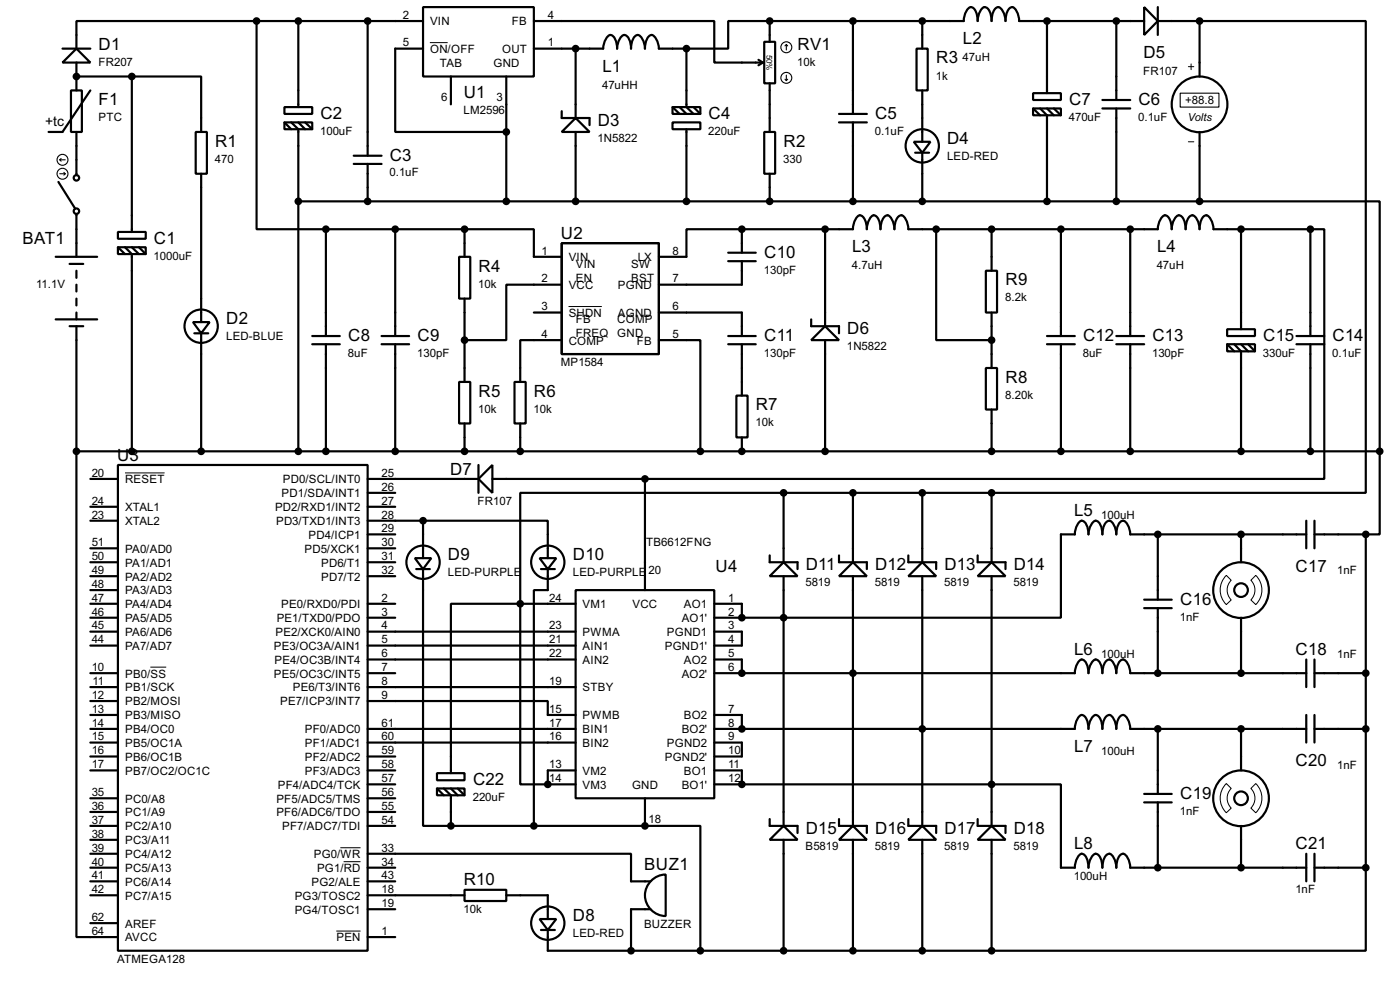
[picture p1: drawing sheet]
<svg xmlns="http://www.w3.org/2000/svg" width="256mm" height="180mm" viewBox="0 0 256 180" stroke-linecap="round" stroke-linejoin="round" font-family="sans-serif">
<g fill="none" stroke="#000" stroke-width=".4">
<path d="M11.5 8.9h5.1M13 16.6h2v7.6h-2zM14 8.9l2.6 2.6h-5.1zM14 11.5v5.1M14 14h10.2M16.6 16.6l-5.1 7.6h-2.6M24.2 14h12.7v10.2M24.2 14v28.5M47 3.9h-33v5M47 3.9v38.1h12.7M47 3.9h30.5M52.1 19.6h5.1v1.3h-5.1z"/>
<path d="M54.7 3.9v15.7M67.4 3.9v24.6M77.5 1.3h20.3v12.7h-20.3zM77.5 8.9h-5.1v15.3h20.4M82.6 14v5.1M92.8 14v22.9M97.8 3.9h33.1v7.6h8.9M97.8 8.9h12.7a2.66 2.66 0 0 1 1.3-2.5 2.27 2.27 0 0 1 1.3 2.5 2.58 2.58 0 0 1 1.3-2.5 2.27 2.27 0 0 1 1.2 2.5 2.27 2.27 0 0 1 1.3-2.5 2.58 2.58 0 0 1 1.3 2.5 2.27 2.27 0 0 1 1.2-2.5 2.66 2.66 0 0 1 1.3 2.5h5.1M105.5 8.9v12.7M123.2 19.6h5.1v1.3h-5.1zM123.2 19.6l1.3 1.3M124.5 19.6l1.3 1.3"/>
<path d="M125.8 8.9v10.7l1.3 1.3M127.1 19.6l1.2 1.3M139 11l.8 .5M139.8 11.5l-.8 .5M140 7.7h2v7.6h-2zM141 3.9h-7.6v5h-7.6M141 3.9h35.6a2.61 2.61 0 0 1 1.3-2.6 1.47 1.47 0 0 1 1 1.3l.2 1.3a2.68 2.68 0 0 1 1.3-2.6 1.47 1.47 0 0 1 1.1 1.3l.2 1.3a3.2 3.2 0 0 1 .8-2.5 .89 .89 0 0 1 1.2 .7l.4 1.1 .1 .7a3.2 3.2 0 0 1 .9-2.5 .86 .86 0 0 1 1.2 .7l.3 1.1 .1 .7h22.9M141 3.9v3.8M141 15.3v8.9M156.3 3.9v17M167.9 8.9h2.1v7.7h-2.1zM169 3.9v5"/>
<path d="M169 16.6v9.4M189.3 17.1h5.1v1.2h-5.1zM189.3 19.9h5.1v1.2h-5.1zM189.3 19.9l1.3 1.2M190.6 19.9l1.2 1.2v15.8M191.8 3.9v13.2M191.8 19.9l1.3 1.2M193.1 19.9l1.3 1.2M202 19.9h5.1M202 18.3h5.1M204.5 3.9v14.4M204.5 19.9v17"/>
<path d="M209.6 1.3l2.5 2.6-2.5 2.5zM212.1 3.9h7.7M212.1 1.3v5.1M219.8 3.9h30.4v86.3h-68.5M219.8 3.9v10.1M10.7 33.3l3.1 4.9M14 24.2v7.9M14 39.2v7.8M35.9 24.2h2v7.6h-2zM36.9 31.8v27.2M52.1 22.4h5.1v1.3h-5.1zM52.1 22.4l1.3 1.3"/>
<path d="M53.4 22.4l1.3 1.3v58.9M54.7 36.9h165.1M54.7 22.4l1.2 1.3M55.9 22.4l1.3 1.3M64.8 30h5.1M64.8 28.5h5.1M67.4 30v6.9M102.9 20.4v1.2h5.1v1.3M105.5 21.6l2.5 2.6h-5.1zM105.5 24.2v12.7M123.2 22.4h5.1v1.3h-5.1zM125.8 23.7v13.2"/>
<path d="M140 24.2h2v7.6h-2zM141 31.8v5.1M153.7 22.4h5.1M153.7 20.9h5.1M156.3 22.4v14.5M167.4 26h3.1l-1.5 2zM167.7 28h2.5M169 28v8.9M219.8 36.9h33v45.7M219.8 24.2v12.7M10.2 47h7.6M10.2 58.5h7.6"/>
<path d="M12.8 48.3h2.5M12.8 59.7h2.5M14 49.6v1.3M14 52.1v1.3M14 54.7v1.2M14 57.2v1.3M14 59.7v22.9M21.6 42.5h5.1v1.2h-5.1zM21.6 45.3h5.1v1.2h-5.1zM21.6 45.3l1.3 1.2M22.9 45.3l1.3 1.2v36.1M24.2 45.3l1.3 1.2"/>
<path d="M25.5 45.3l1.2 1.2M35.4 59h3l-1.5 2zM59.7 42v19.5M59.7 42h25.4M72.4 42v19.5M84.1 47h2.1v7.7h-2.1zM85.1 42h12.7v5h5.1M85.1 42v5M85.1 54.7v15.2M97.8 57.2h5.1M102.9 44.5h17.8v20.3h-17.8zM102.9 52.1h-10.1v10.2h-7.7"/>
<path d="M120.7 57.2h15.2v4.3M133.4 47.8h5.1M133.4 46.3h5.1M135.9 42h-10.1v5h-5.1M135.9 42h20.4a2.68 2.68 0 0 1 1.2-2.6 2.33 2.33 0 0 1 1.3 2.6 2.68 2.68 0 0 1 1.3-2.6 1.47 1.47 0 0 1 1 1.3l.2 1.3a2.33 2.33 0 0 1 1.3-2.6 2.68 2.68 0 0 1 1.3 2.6 3.1 3.1 0 0 1 .9-2.5 .88 .88 0 0 1 1.2 .7l.3 1.1 .1 .7h45.7a2.7 2.7 0 0 1 1.3-2.6 1.47 1.47 0 0 1 1.1 1.3l.2 1.3a2.61 2.61 0 0 1 1.3-2.6 1.47 1.47 0 0 1 1 1.3l.2 1.3a3.2 3.2 0 0 1 .9-2.5 .9 .9 0 0 1 1.2 .7l.4 1.1 .1 .7a3.2 3.2 0 0 1 .8-2.5 .89 .89 0 0 1 1.2 .7l.4 1.1 .1 .7h17.8M135.9 47.8v4.3h-15.2M135.9 42v4.3M148.6 58.5v1.2h5.1v1.3M151.2 59.7l2.5 2.6h-5.1zM151.2 42v17.7M171.5 42v20.3h10.2M180.6 49.6h2.1v7.6h-2.1z"/>
<path d="M181.7 42v7.6M181.7 57.2v10.2M194.4 42v19.5M207.1 42v19.5M227.4 42v18.3M240.1 42h2.5v45.7h-124.4M240.1 42v19.5M35.6 61h2.6M36.9 61v21.6M57.2 63h5.1M57.2 61.5h5.1M59.7 63v19.6"/>
<path d="M69.9 63h5.1M69.9 61.5h5.1M72.4 63v19.6M84.1 69.9h2.1v7.6h-2.1zM85.1 77.5v5.1M94.3 69.9h2v7.6h-2zM95.3 77.5v5.1M102.9 62.3h-7.6v7.6M120.7 62.3h7.6v20.3M133.4 63h5.1M133.4 61.5h5.1M134.9 72.4h2.1v7.7h-2.1z"/>
<path d="M135.9 63v9.4M151.2 62.3v20.3M180.6 67.4h2.1v7.6h-2.1zM181.7 75v7.6M191.8 63h5.1M191.8 61.5h5.1M194.4 63v19.6M204.5 63h5.1M204.5 61.5h5.1M207.1 63v19.6M224.8 60.3h5.1v1.2h-5.1zM224.8 63h5.1v1.3h-5.1z"/>
<path d="M224.8 63l1.3 1.3M226.1 63l1.3 1.3v18.3M227.4 63l1.3 1.3M228.7 63l1.2 1.3M237.5 63h5.1M237.5 61.5h5.1M240.1 63v19.6M14 82.6v88.9h7.6M14 82.6h238.8M16.6 87.7h5M16.6 95.3h5M16.6 92.8h5"/>
<path d="M21.6 85.1h45.8v88.9h-45.8zM67.4 97.8h5M67.4 87.7h20.3M67.4 90.2h5M67.4 95.3h10.1M67.4 92.8h5M77.5 95.3h22.9v6.9M77.5 95.3v6.9M87.7 85.1v5.1M90.2 85.1v5.1l-2.5-2.5zM90.2 87.7h28M118.2 87.7v20.3"/>
<path d="M135.9 80.1v2.5M143.6 90.2h-48.3v20.3M143.6 90.2v12.7M143.6 90.2h38.1M156.3 90.2v12.7M169 90.2v12.7M181.7 90.2v12.7M212.1 97.8v12M227.4 97.8v5.1M239.3 97.8h-32.2a2.58 2.58 0 0 0-1.3-2.5 2.27 2.27 0 0 0-1.3 2.5 2.65 2.65 0 0 0-1.2-2.5 2.24 2.24 0 0 0-1.3 2.5 2.27 2.27 0 0 0-1.3-2.5 2.66 2.66 0 0 0-1.3 2.5 2.27 2.27 0 0 0-1.2-2.5 2.65 2.65 0 0 0-1.3 2.5h-2.5v15.3h-63.5M239.3 95.3v5.1M240.8 97.8h9.4"/>
<path d="M240.8 95.3v5.1M250.2 97.8v61M252.8 82.6v15.2h-2.6M16.6 110.5h5M16.6 115.6h5M16.6 118.2h5M16.6 113.1h5M16.6 100.4h5M16.6 102.9h5M16.6 105.5h5M16.6 108h5M67.4 110.5h5"/>
<path d="M67.4 115.6h38.1M67.4 118.2h38.1M67.4 113.1h5M67.4 100.4h5M67.4 102.9h5M67.4 105.5h5M76 102.2h3l-1.5 2zM76.3 104.2h2.5M77.5 104.2v47h5.1M95.3 110.5v33.1h5.1M95.3 110.5h-12.7v31M95.3 110.5h10.2"/>
<path d="M98.9 102.2h3l-1.5 2zM99.1 104.2h2.6M100.4 104.2v3.8h-2.6v43.2M105.5 108h25.4v38.1h-25.4zM130.9 110.5h5v2.6M130.9 115.6h5v2.6h-5M141 101.7v1.2h5.1v1.3M143.6 102.9l2.5 2.6h-5.1zM143.6 105.5v45.7M153.7 101.7v1.2h5.1v1.3M156.3 102.9l2.5 2.6h-5.1zM156.3 105.5v45.7"/>
<path d="M166.4 105.5l2.6-2.6 2.5 2.6zM166.4 101.7v1.2h5.1v1.3M169 105.5v45.7M179.1 105.5l2.6-2.6 2.5 2.6zM179.1 101.7v1.2h5.1v1.3M181.7 105.5v45.7M209.6 111.3h5.1M209.6 109.8h5.1M212.1 111.3v11.9M227.4 113.1v10.1M16.6 133.4h5M16.6 123.2h5"/>
<path d="M16.6 125.8h5M16.6 135.9h5M16.6 128.3h5M16.6 130.9h5M16.6 138.5h5M67.4 128.3h33v2.6h5.1M67.4 133.4h38.1M67.4 123.2h5M67.4 120.7h38.1M67.4 125.8h38.1M67.4 135.9h38.1M67.4 138.5h5"/>
<path d="M130.9 123.2h66a2.65 2.65 0 0 1 1.3-2.5 2.27 2.27 0 0 1 1.2 2.5 2.66 2.66 0 0 1 1.3-2.5 2.27 2.27 0 0 1 1.3 2.5 2.24 2.24 0 0 1 1.3-2.5 2.65 2.65 0 0 1 1.2 2.5 2.27 2.27 0 0 1 1.3-2.5 2.58 2.58 0 0 1 1.3 2.5h32.2M130.9 133.4h66a2.68 2.68 0 0 1 1.3-2.5 1.47 1.47 0 0 1 1 1.3l.2 1.2a2.7 2.7 0 0 1 1.3-2.5 1.47 1.47 0 0 1 1.1 1.3l.2 1.2a3.1 3.1 0 0 1 .9-2.5 .88 .88 0 0 1 1.2 .7l.3 1.2 .1 .6a3.2 3.2 0 0 1 .9-2.5 .9 .9 0 0 1 1.2 .7l.4 1.2 .1 .6h32.2M130.9 120.7h5v2.5M130.9 130.9h5v2.5M130.9 135.9h5v2.6h-5M212.1 133.4v11.9M227.4 133.4v7.6M239.3 120.7v5.1M239.3 130.9v5M240.8 133.4h9.4M240.8 123.2h9.4M240.8 120.7v5.1"/>
<path d="M240.8 130.9v5M16.6 158.8h5M16.6 151.2h5M16.6 141h5M16.6 156.3h5M16.6 146.1h5M16.6 148.6h5M16.6 153.7h5M67.4 156.3h48.2v5h3.6M67.4 158.8h5M67.4 143.6h5M67.4 151.2h5"/>
<path d="M67.4 141h5M67.4 146.1h5M67.4 148.6h5M80.1 141.5h5v1.3h-5zM80.1 144.3h5v1.3h-5zM80.1 144.3l1.2 1.3M81.3 144.3l1.3 1.3v5.6M82.6 151.2h35.6M82.6 144.3l1.3 1.3M83.9 144.3l1.2 1.3M100.4 143.6h5.1M105.5 141h-5.1v2.6"/>
<path d="M118.2 151.2h10.1v22.8M118.2 146.1v5.1M130.9 143.6h63.5v15.2h2.5a2.68 2.68 0 0 1 1.3-2.5 1.47 1.47 0 0 1 1 1.3l.2 1.2a2.7 2.7 0 0 1 1.3-2.5 1.47 1.47 0 0 1 1.1 1.3l.2 1.2a3.1 3.1 0 0 1 .9-2.5 .88 .88 0 0 1 1.2 .7l.3 1.2 .1 .6a3.2 3.2 0 0 1 .9-2.5 .9 .9 0 0 1 1.2 .7l.4 1.2 .1 .6h32.2M130.9 141h5v2.6M141 149.9v1.3h5.1v1.3M143.6 151.2l2.5 2.5h-5.1zM143.6 153.7v20.3M153.7 149.9v1.3h5.1v1.3M156.3 151.2l2.5 2.5h-5.1zM156.3 153.7v20.3M166.4 149.9v1.3h5.1v1.3M169 151.2l2.5 2.5h-5.1z"/>
<path d="M169 153.7v20.3M179.1 149.9v1.3h5.1v1.3M181.7 151.2l2.5 2.5h-5.1zM181.7 153.7v20.3M209.6 146.9h5.1M209.6 145.3h5.1M212.1 146.9v11.9M227.4 151.2v7.6M239.3 156.3v5M240.8 158.8h9.4M240.8 156.3v5M250.2 158.8v15.2h-68.5"/>
<path d="M16.6 163.9h5M16.6 161.3h5M16.6 169h5M67.4 163.9h17.7M67.4 166.4h5M67.4 161.3h5M67.4 171.5h5M85.1 162.9h7.7v2h-7.7zM92.8 163.9h7.6v4.3M98.9 168.2h3l-1.5 2zM99.1 170.2h2.6M100.4 170.2v3.8h81.3"/>
<path d="M119.2 166.4h-3.6v7.6M119.3 161.2a3.8 3.8 0 0 1 2.7-1.1v7.6a3.8 3.8 0 0 1-3.5-2.4 3.8 3.8 0 0 1 .8-4.1z"/>
<circle cx="219.7" cy="19.1" r="5.1"/>
<circle cx="14" cy="32.6" r=".5"/>
<circle cx="14" cy="38.7" r=".5"/>
<circle cx="168.9" cy="26.7" r="3.1"/>
<circle cx="36.8" cy="59.7" r="3.1"/>
<circle cx="77.5" cy="102.9" r="3.1"/>
<circle cx="100.3" cy="102.9" r="3.1"/>
<circle cx="227.3" cy="108" r="5.1"/>
<circle cx="227.3" cy="108" r="1.25"/>
<circle cx="227.3" cy="146.1" r="5.1"/>
<circle cx="227.3" cy="146.1" r="1.25"/>
<circle cx="100.3" cy="169" r="3.1"/>
</g>
<g fill="#000">
<circle cx="14" cy="14" r=".2"/>
<circle cx="141" cy="3.9" r=".2"/>
<circle cx="135.9" cy="42" r=".2"/>
<circle cx="135.9" cy="82.6" r=".2"/>
<circle cx="135.9" cy="113.1" r=".2"/>
<circle cx="135.9" cy="133.4" r=".2"/>
<circle cx="135.9" cy="123.2" r=".2"/>
<circle cx="100.4" cy="143.6" r=".2"/>
<circle cx="118.2" cy="151.2" r=".2"/>
<circle cx="135.9" cy="143.6" r=".2"/>
</g>
<g fill="none" stroke="#000" stroke-width=".2">
<path d="M143.8 14.5l.3 .3M144.1 8.2v1M144.1 13.8v1M144.1 8.2l.2 .2M144.1 8.2l-.3 .2M144.3 14.5l-.2 .3M216.2 17.1h7.1v2.5h-7.1zM11 31.8h1M11 29.3l.2 .2M11 29.3h1M11.2 29l-.2 .3M11.7 31.6l.3 .2"/>
<path d="M12 31.8l-.3 .3"/>
<circle cx="144" cy="8.7" r="1"/>
<circle cx="144" cy="14.3" r="1"/>
<circle cx="11.4" cy="31.8" r="1"/>
<circle cx="11.4" cy="29.3" r="1"/>
</g>
<g fill="#000" stroke="#000" stroke-width=".4">
<circle cx="14" cy="14" r=".5"/>
<circle cx="24.1" cy="14" r=".5"/>
<circle cx="47" cy="3.9" r=".5"/>
<circle cx="54.6" cy="3.9" r=".5"/>
<circle cx="67.3" cy="3.9" r=".5"/>
<circle cx="105.4" cy="8.9" r=".5"/>
<circle cx="125.7" cy="8.9" r=".5"/>
<circle cx="141" cy="3.9" r=".5"/>
<circle cx="156.2" cy="3.9" r=".5"/>
<circle cx="168.9" cy="3.9" r=".5"/>
<circle cx="191.8" cy="3.9" r=".5"/>
<circle cx="204.5" cy="3.9" r=".5"/>
<circle cx="219.7" cy="3.9" r=".5"/>
<circle cx="54.6" cy="36.9" r=".5"/>
<circle cx="67.3" cy="36.9" r=".5"/>
<circle cx="92.7" cy="24.2" r=".5"/>
<circle cx="92.7" cy="36.9" r=".5"/>
<circle cx="105.4" cy="36.9" r=".5"/>
<circle cx="125.7" cy="36.9" r=".5"/>
<circle cx="141" cy="36.9" r=".5"/>
<circle cx="156.2" cy="36.9" r=".5"/>
<circle cx="168.9" cy="36.9" r=".5"/>
<circle cx="191.8" cy="36.9" r=".5"/>
<circle cx="204.5" cy="36.9" r=".5"/>
<circle cx="219.7" cy="36.9" r=".5"/>
<circle cx="59.7" cy="42" r=".5"/>
<circle cx="72.4" cy="42" r=".5"/>
<circle cx="85.1" cy="42" r=".5"/>
<circle cx="135.9" cy="42" r=".5"/>
<circle cx="151.1" cy="42" r=".5"/>
<circle cx="171.5" cy="42" r=".5"/>
<circle cx="181.6" cy="42" r=".5"/>
<circle cx="194.3" cy="42" r=".5"/>
<circle cx="207" cy="42" r=".5"/>
<circle cx="227.3" cy="42" r=".5"/>
<circle cx="240" cy="42" r=".5"/>
<circle cx="85.1" cy="62.3" r=".5"/>
<circle cx="181.6" cy="62.3" r=".5"/>
<circle cx="14" cy="82.6" r=".5"/>
<circle cx="24.1" cy="82.6" r=".5"/>
<circle cx="36.8" cy="82.6" r=".5"/>
<circle cx="54.6" cy="82.6" r=".5"/>
<circle cx="59.7" cy="82.6" r=".5"/>
<circle cx="72.4" cy="82.6" r=".5"/>
<circle cx="77.5" cy="95.3" r=".5"/>
<circle cx="85.1" cy="82.6" r=".5"/>
<circle cx="95.3" cy="82.6" r=".5"/>
<circle cx="118.1" cy="87.7" r=".5"/>
<circle cx="128.3" cy="82.6" r=".5"/>
<circle cx="135.9" cy="82.6" r=".5"/>
<circle cx="143.5" cy="90.2" r=".5"/>
<circle cx="151.1" cy="82.6" r=".5"/>
<circle cx="156.2" cy="90.2" r=".5"/>
<circle cx="168.9" cy="90.2" r=".5"/>
<circle cx="181.6" cy="90.2" r=".5"/>
<circle cx="181.6" cy="82.6" r=".5"/>
<circle cx="194.3" cy="82.6" r=".5"/>
<circle cx="207" cy="82.6" r=".5"/>
<circle cx="212.1" cy="97.8" r=".5"/>
<circle cx="227.3" cy="82.6" r=".5"/>
<circle cx="227.3" cy="97.8" r=".5"/>
<circle cx="240" cy="82.6" r=".5"/>
<circle cx="250.2" cy="97.8" r=".5"/>
<circle cx="252.7" cy="82.6" r=".5"/>
<circle cx="95.3" cy="110.5" r=".5"/>
<circle cx="135.9" cy="113.1" r=".5"/>
<circle cx="143.5" cy="113.1" r=".5"/>
<circle cx="135.9" cy="133.4" r=".5"/>
<circle cx="135.9" cy="123.2" r=".5"/>
<circle cx="156.2" cy="123.2" r=".5"/>
<circle cx="168.9" cy="133.4" r=".5"/>
<circle cx="212.1" cy="123.2" r=".5"/>
<circle cx="212.1" cy="133.4" r=".5"/>
<circle cx="227.3" cy="133.4" r=".5"/>
<circle cx="227.3" cy="123.2" r=".5"/>
<circle cx="250.2" cy="133.4" r=".5"/>
<circle cx="250.2" cy="123.2" r=".5"/>
<circle cx="82.6" cy="151.2" r=".5"/>
<circle cx="97.8" cy="151.2" r=".5"/>
<circle cx="100.3" cy="143.6" r=".5"/>
<circle cx="118.1" cy="151.2" r=".5"/>
<circle cx="135.9" cy="143.6" r=".5"/>
<circle cx="181.6" cy="143.6" r=".5"/>
<circle cx="212.1" cy="158.8" r=".5"/>
<circle cx="227.3" cy="158.8" r=".5"/>
<circle cx="250.2" cy="158.8" r=".5"/>
<circle cx="115.6" cy="174" r=".5"/>
<circle cx="128.3" cy="174" r=".5"/>
<circle cx="143.5" cy="174" r=".5"/>
<circle cx="156.2" cy="174" r=".5"/>
<circle cx="168.9" cy="174" r=".5"/>
<circle cx="181.6" cy="174" r=".5"/>
</g>
<g fill="none" stroke="#000" stroke-width=".18">
<path d="M78.8 7.8h3.2M217.7 12.2h1M218.2 11.7v1.1M217.7 26h1M104.2 56.1h6.1M22.9 86.6h7.3M224.7 105.3l.9 .9a2.53 2.53 0 0 0 0 3.6l-.9 .9a3.7 3.7 0 0 1 0-5.4zM229.2 106.2l.9-.9a3.7 3.7 0 0 1 0 5.4l-.9-.9a2.54 2.54 0 0 0 0-3.6zM27.6 122.1h2.9M62.4 155.2h3.7M63 157.7h3.1M224.7 143.4l.9 .9a2.53 2.53 0 0 0 0 3.6l-.9 .9a3.7 3.7 0 0 1 0-5.4z"/>
<path d="M229.2 144.3l.9-.9a3.7 3.7 0 0 1 0 5.4l-.9-.9a2.54 2.54 0 0 0 0-3.6zM61.6 170.4h4.5"/>
</g>
<g font-size="3.5">
<text x="18.1" y="9.1">D1</text>
<text x="146.1" y="9.1">RV1</text>
<text x="171.5" y="11.6">R3</text>
<text x="176.4" y="8.1">L2</text>
<text x="209.5" y="10.6">D5</text>
<text x="85" y="18">U1</text>
<text x="110.4" y="13.2">L1</text>
<text x="18.1" y="19.2">F1</text>
<text x="58.7" y="21.8">C2</text>
<text x="109.5" y="23.1">D3</text>
<text x="129.8" y="21.8">C4</text>
<text x="160.3" y="21.8">C5</text>
<text x="195.9" y="19.2">C7</text>
<text x="208.6" y="19.2">C6</text>
<text x="39.4" y="26.8">R1</text>
<text x="71.4" y="29.4">C3</text>
<text x="143.6" y="26.8">R2</text>
<text x="173.5" y="26.4">D4</text>
<text x="4.1" y="44.6">BAT1</text>
<text x="28.2" y="44.6">C1</text>
<text x="102.8" y="43.7">U2</text>
<text x="140" y="47.2">C10</text>
<text x="156.1" y="46.2">L3</text>
<text x="212" y="46.2">L4</text>
<text x="87.7" y="49.7">R4</text>
<text x="184.2" y="52.2">R9</text>
<text x="41.5" y="59.3">D2</text>
<text x="63.8" y="62.4">C8</text>
<text x="76.5" y="62.4">C9</text>
<text x="140" y="62.4">C11</text>
<text x="155.2" y="61.2">D6</text>
<text x="198.4" y="62.4">C12</text>
<text x="211.1" y="62.4">C13</text>
<text x="231.4" y="62.4">C15</text>
<text x="244.1" y="62.4">C14</text>
<text x="184.2" y="70.1">R8</text>
<text x="87.7" y="72.6">R5</text>
<text x="97.8" y="72.6">R6</text>
<text x="138.5" y="75.1">R7</text>
<text x="21.5" y="84.3">U3</text>
<text x="82.5" y="86.9">D7</text>
<text x="196.8" y="94.5">L5</text>
<text x="82.1" y="102.6">D9</text>
<text x="105" y="102.6">D10</text>
<text x="131.1" y="104.7">U4</text>
<text x="147.6" y="104.4">D11</text>
<text x="160.3" y="104.4">D12</text>
<text x="173" y="104.4">D13</text>
<text x="185.7" y="104.4">D14</text>
<text x="237.4" y="104.7">C17</text>
<text x="216.2" y="110.7">C16</text>
<text x="196.8" y="119.9">L6</text>
<text x="237.4" y="119.9">C18</text>
<text x="196.8" y="137.7">L7</text>
<text x="86.7" y="143.7">C22</text>
<text x="237.4" y="140.2">C20</text>
<text x="216.2" y="146.3">C19</text>
<text x="147.6" y="152.6">D15</text>
<text x="160.3" y="152.6">D16</text>
<text x="173" y="152.6">D17</text>
<text x="185.7" y="152.6">D18</text>
<text x="196.8" y="155.5">L8</text>
<text x="237.4" y="155.5">C21</text>
<text x="118" y="159.3">BUZ1</text>
<text x="85" y="162.1">R10</text>
<text x="105" y="168.6">D8</text>
</g>
<text font-size="2.9" x="8.3" y="23">+tc</text>
<g font-size="2.4">
<text x="73.8" y="3.5">2</text>
<text x="78.8" y="4.6">VIN</text>
<text x="93.8" y="4.6">FB</text>
<text x="100.4" y="3.5">4</text>
<text x="18" y="12">FR207</text>
<text x="73.8" y="8.5">5</text>
<text x="78.8" y="9.7">ON/OFF</text>
<text x="92" y="9.7">OUT</text>
<text x="100.4" y="8.5">1</text>
<text x="146.1" y="12">10k</text>
<text x="176.4" y="11.1">47uH</text>
<text x="80.6" y="12.3">TAB</text>
<text x="90.4" y="12.3">GND</text>
<text x="110.3" y="16.2">47uHH</text>
<text x="171.5" y="14.5">1k</text>
<text x="209.4" y="13.7">FR107</text>
<text x="18" y="22.2">PTC</text>
<text x="80.8" y="18.5">6</text>
<text x="84.9" y="20.9">LM2596</text>
<text x="91" y="18.5">3</text>
<text x="195.8" y="22.2">470uF</text>
<text x="208.5" y="22.2">0.1uF</text>
<text x="217.1" y="19.1">+88.8</text>
<text x="39.4" y="29.8">470</text>
<text x="58.7" y="24.7">100uF</text>
<text x="109.5" y="25.9">1N5822</text>
<text x="129.8" y="24.7">220uF</text>
<text x="143.5" y="29.8">330</text>
<text x="160.3" y="24.7">0.1uF</text>
<text x="173.5" y="29.3">LED-RED</text>
<text x="71.4" y="32.3">0.1uF</text>
<text x="28.2" y="47.6">1000uF</text>
<text x="99.2" y="46.6">1</text>
<text x="104.2" y="47.8">VIN</text>
<text x="116.8" y="47.8">LX</text>
<text x="123.2" y="46.6">8</text>
<text x="6.6" y="52.6">11.1V</text>
<text x="87.6" y="52.6">10k</text>
<text x="99.2" y="51.7">2</text>
<text x="104.2" y="52.9">VCC</text>
<text x="105.5" y="51.5">EN</text>
<text x="105.5" y="49">VIN</text>
<text x="113.2" y="52.9">PGND</text>
<text x="115.6" y="49">SW</text>
<text x="115.6" y="51.5">BST</text>
<text x="123.2" y="51.7">7</text>
<text x="140" y="50.1">130pF</text>
<text x="156.1" y="49.2">4.7uH</text>
<text x="211.9" y="49.2">47uH</text>
<text x="99.2" y="56.8">3</text>
<text x="104.2" y="58">SHDN</text>
<text x="105.5" y="59.2">FB</text>
<text x="113.1" y="59.2">COMP</text>
<text x="113.2" y="58">AGND</text>
<text x="123.2" y="56.8">6</text>
<text x="184.1" y="55.2">8.2k</text>
<text x="41.4" y="62.3">LED-BLUE</text>
<text x="63.8" y="65.4">8uF</text>
<text x="76.5" y="65.4">130pF</text>
<text x="99.2" y="61.9">4</text>
<text x="104.2" y="63.1">COMP</text>
<text x="105.5" y="61.7">FREQ GND</text>
<text x="116.6" y="63.1">FB</text>
<text x="123.2" y="61.9">5</text>
<text x="140" y="65.4">130pF</text>
<text x="155.2" y="64.1">1N5822</text>
<text x="198.4" y="65.4">8uF</text>
<text x="211.1" y="65.4">130pF</text>
<text x="231.4" y="65.4">330uF</text>
<text x="244.1" y="65.4">0.1uF</text>
<text x="102.7" y="67">MP1584</text>
<text x="87.6" y="75.5">10k</text>
<text x="97.8" y="75.5">10k</text>
<text x="184.1" y="73">8.20k</text>
<text x="138.4" y="78.1">10k</text>
<text x="16.8" y="87.3">20</text>
<text x="22.9" y="88.5">RESET</text>
<text x="51.8" y="88.5">PD0/SCL/INT0</text>
<text x="69.9" y="87.3">25</text>
<text x="69.9" y="89.8">26</text>
<text x="16.8" y="94.9">23</text>
<text x="16.8" y="92.4">24</text>
<text x="22.9" y="93.6">XTAL1</text>
<text x="50.4" y="93.6">PD2/RXD1/INT2</text>
<text x="51.6" y="91">PD1/SDA/INT1</text>
<text x="69.9" y="92.4">27</text>
<text x="69.9" y="94.9">28</text>
<text x="87.5" y="92.4">FR107</text>
<text x="201.8" y="95">100uH</text>
<text x="16.8" y="100">51</text>
<text x="22.9" y="96.1">XTAL2</text>
<text x="22.9" y="101.2">PA0/AD0</text>
<text x="50.6" y="96.1">PD3/TXD1/INT3</text>
<text x="55.8" y="101.2">PD5/XCK1</text>
<text x="56.5" y="98.6">PD4/ICP1</text>
<text x="69.9" y="97.4">29</text>
<text x="69.9" y="100">30</text>
<text x="118.4" y="100">TB6612FNG</text>
<text x="16.8" y="107.6">48</text>
<text x="16.8" y="105.1">49</text>
<text x="16.8" y="102.5">50</text>
<text x="22.9" y="106.3">PA2/AD2</text>
<text x="22.9" y="103.7">PA1/AD1</text>
<text x="58.8" y="103.7">PD6/T1</text>
<text x="58.8" y="106.3">PD7/T2</text>
<text x="69.9" y="102.5">31</text>
<text x="69.9" y="105.1">32</text>
<text x="82" y="105.5">LED-PURPLE</text>
<text x="104.9" y="105.5">LED-PURPLE</text>
<text x="118.8" y="105.1">20</text>
<text x="147.6" y="107.3">5819</text>
<text x="160.3" y="107.3">5819</text>
<text x="173" y="107.3">5819</text>
<text x="185.7" y="107.3">5819</text>
<text x="245" y="105.1">1nF</text>
<text x="16.8" y="112.7">46</text>
<text x="16.8" y="110.1">47</text>
<text x="22.9" y="113.9">PA5/AD5</text>
<text x="22.9" y="111.3">PA4/AD4</text>
<text x="22.9" y="108.8">PA3/AD3</text>
<text x="50.7" y="113.9">PE1/TXD0/PDO</text>
<text x="51.5" y="111.3">PE0/RXD0/PDI</text>
<text x="69.9" y="110.1">2</text>
<text x="69.9" y="112.7">3</text>
<text x="100.6" y="110.1">24</text>
<text x="106.7" y="111.3">VM1</text>
<text x="115.9" y="111.3">VCC</text>
<text x="124.9" y="113.9">AO1'</text>
<text x="125.3" y="111.3">AO1</text>
<text x="133.4" y="110.1">1</text>
<text x="133.4" y="112.7">2</text>
<text x="216.2" y="113.6">1nF</text>
<text x="16.8" y="117.8">44</text>
<text x="16.8" y="115.2">45</text>
<text x="22.9" y="119">PA7/AD7</text>
<text x="22.9" y="116.4">PA6/AD6</text>
<text x="50.2" y="119">PE3/OC3A/AIN1</text>
<text x="50.5" y="116.4">PE2/XCK0/AIN0</text>
<text x="69.9" y="115.2">4</text>
<text x="69.9" y="117.8">5</text>
<text x="100.6" y="115.2">23</text>
<text x="100.6" y="117.8">21</text>
<text x="106.7" y="116.4">PWMA</text>
<text x="106.7" y="119">AIN1</text>
<text x="121.8" y="119">PGND1'</text>
<text x="122.2" y="116.4">PGND1</text>
<text x="133.4" y="115.2">3</text>
<text x="133.4" y="117.8">4</text>
<text x="16.8" y="122.8">10</text>
<text x="17" y="125.4">11</text>
<text x="22.9" y="124">PB0/SS</text>
<text x="50.2" y="124">PE5/OC3C/INT5</text>
<text x="50.3" y="121.5">PE4/OC3B/INT4</text>
<text x="69.9" y="120.3">6</text>
<text x="69.9" y="122.8">7</text>
<text x="69.9" y="125.4">8</text>
<text x="100.6" y="120.3">22</text>
<text x="100.6" y="125.4">19</text>
<text x="106.7" y="121.5">AIN2</text>
<text x="124.9" y="124">AO2'</text>
<text x="125.3" y="121.5">AO2</text>
<text x="133.4" y="120.3">5</text>
<text x="133.4" y="122.8">6</text>
<text x="201.8" y="120.4">100uH</text>
<text x="245" y="120.4">1nF</text>
<text x="16.8" y="127.9">12</text>
<text x="16.8" y="130.5">13</text>
<text x="22.9" y="126.6">PB1/SCK</text>
<text x="22.9" y="129.1">PB2/MOSI</text>
<text x="22.9" y="131.7">PB3/MISO</text>
<text x="51.3" y="129.1">PE7/ICP3/INT7</text>
<text x="53.6" y="126.6">PE6/T3/INT6</text>
<text x="69.9" y="127.9">9</text>
<text x="100.6" y="130.5">15</text>
<text x="106.7" y="131.7">PWMB</text>
<text x="106.7" y="126.6">STBY</text>
<text x="125.3" y="131.7">BO2</text>
<text x="133.4" y="130.5">7</text>
<text x="16.8" y="133">14</text>
<text x="16.8" y="135.5">15</text>
<text x="22.9" y="134.2">PB4/OC0</text>
<text x="22.9" y="136.7">PB5/OC1A</text>
<text x="55.8" y="136.7">PF1/ADC1</text>
<text x="55.8" y="134.2">PF0/ADC0</text>
<text x="69.9" y="135.5">60</text>
<text x="69.9" y="133">61</text>
<text x="100.6" y="133">17</text>
<text x="100.6" y="135.5">16</text>
<text x="106.7" y="134.2">BIN1</text>
<text x="106.7" y="136.7">BIN2</text>
<text x="122.2" y="136.7">PGND2</text>
<text x="124.9" y="134.2">BO2'</text>
<text x="133.4" y="133">8</text>
<text x="133.4" y="135.5">9</text>
<text x="16.8" y="138.1">16</text>
<text x="16.8" y="140.6">17</text>
<text x="22.9" y="139.3">PB6/OC1B</text>
<text x="22.9" y="141.8">PB7/OC2/OC1C</text>
<text x="55.8" y="141.8">PF3/ADC3</text>
<text x="55.8" y="139.3">PF2/ADC2</text>
<text x="69.9" y="143.2">57</text>
<text x="69.9" y="140.6">58</text>
<text x="69.9" y="138.1">59</text>
<text x="100.6" y="140.6">13</text>
<text x="100.6" y="143.2">14</text>
<text x="106.7" y="141.8">VM2</text>
<text x="121.8" y="139.3">PGND2'</text>
<text x="125.3" y="141.8">BO1</text>
<text x="133.4" y="140.6">11</text>
<text x="133.4" y="143.2">12</text>
<text x="133.4" y="138.1">10</text>
<text x="201.8" y="138.1">100uH</text>
<text x="245" y="140.7">1nF</text>
<text x="16.8" y="145.7">35</text>
<text x="16.8" y="148.2">36</text>
<text x="22.9" y="146.9">PC0/A8</text>
<text x="22.9" y="149.4">PC1/A9</text>
<text x="50.6" y="149.4">PF6/ADC6/TDO</text>
<text x="50.6" y="146.9">PF5/ADC5/TMS</text>
<text x="50.9" y="144.4">PF4/ADC4/TCK</text>
<text x="69.9" y="148.2">55</text>
<text x="69.9" y="145.7">56</text>
<text x="86.6" y="146.6">220uF</text>
<text x="106.7" y="144.4">VM3</text>
<text x="115.8" y="144.4">GND</text>
<text x="124.9" y="144.4">BO1'</text>
<text x="216.2" y="149.2">1nF</text>
<text x="16.8" y="150.8">37</text>
<text x="16.8" y="153.3">38</text>
<text x="16.8" y="155.9">39</text>
<text x="22.9" y="152">PC2/A10</text>
<text x="22.9" y="154.5">PC3/A11</text>
<text x="51.7" y="152">PF7/ADC7/TDI</text>
<text x="69.9" y="155.9">33</text>
<text x="69.9" y="150.8">54</text>
<text x="118.8" y="150.6">18</text>
<text x="147.6" y="155.5">B5819</text>
<text x="160.3" y="155.5">5819</text>
<text x="173" y="155.5">5819</text>
<text x="185.7" y="155.5">5819</text>
<text x="16.8" y="158.4">40</text>
<text x="16.8" y="160.9">41</text>
<text x="22.9" y="157.1">PC4/A12</text>
<text x="22.9" y="159.6">PC5/A13</text>
<text x="57.5" y="157.1">PG0/WR</text>
<text x="58.1" y="159.6">PG1/RD</text>
<text x="69.9" y="158.4">34</text>
<text x="69.9" y="160.9">43</text>
<text x="196.7" y="161">100uH</text>
<text x="16.8" y="163.5">42</text>
<text x="22.9" y="162.1">PC6/A14</text>
<text x="22.9" y="164.7">PC7/A15</text>
<text x="54" y="164.7">PG3/TOSC2</text>
<text x="54" y="167.2">PG4/TOSC1</text>
<text x="57.1" y="162.1">PG2/ALE</text>
<text x="69.9" y="163.5">18</text>
<text x="69.9" y="166">19</text>
<text x="84.9" y="167.1">10k</text>
<text x="237.3" y="163.5">1nF</text>
<text x="16.8" y="168.6">62</text>
<text x="16.8" y="171.1">64</text>
<text x="22.9" y="169.8">AREF</text>
<text x="22.9" y="172.3">AVCC</text>
<text x="61.6" y="172.3">PEN</text>
<text x="69.9" y="171.1">1</text>
<text x="104.9" y="171.5">LED-RED</text>
<text x="118" y="169.9">BUZZER</text>
<text x="21.4" y="176.2">ATMEGA128</text>
</g>
<text font-size="2.3" x="217.6" y="22.2">Volts</text>
<text font-size="1.7" x="140.4" y="10" transform="rotate(90 140.4 10)">50%</text>
</svg>
